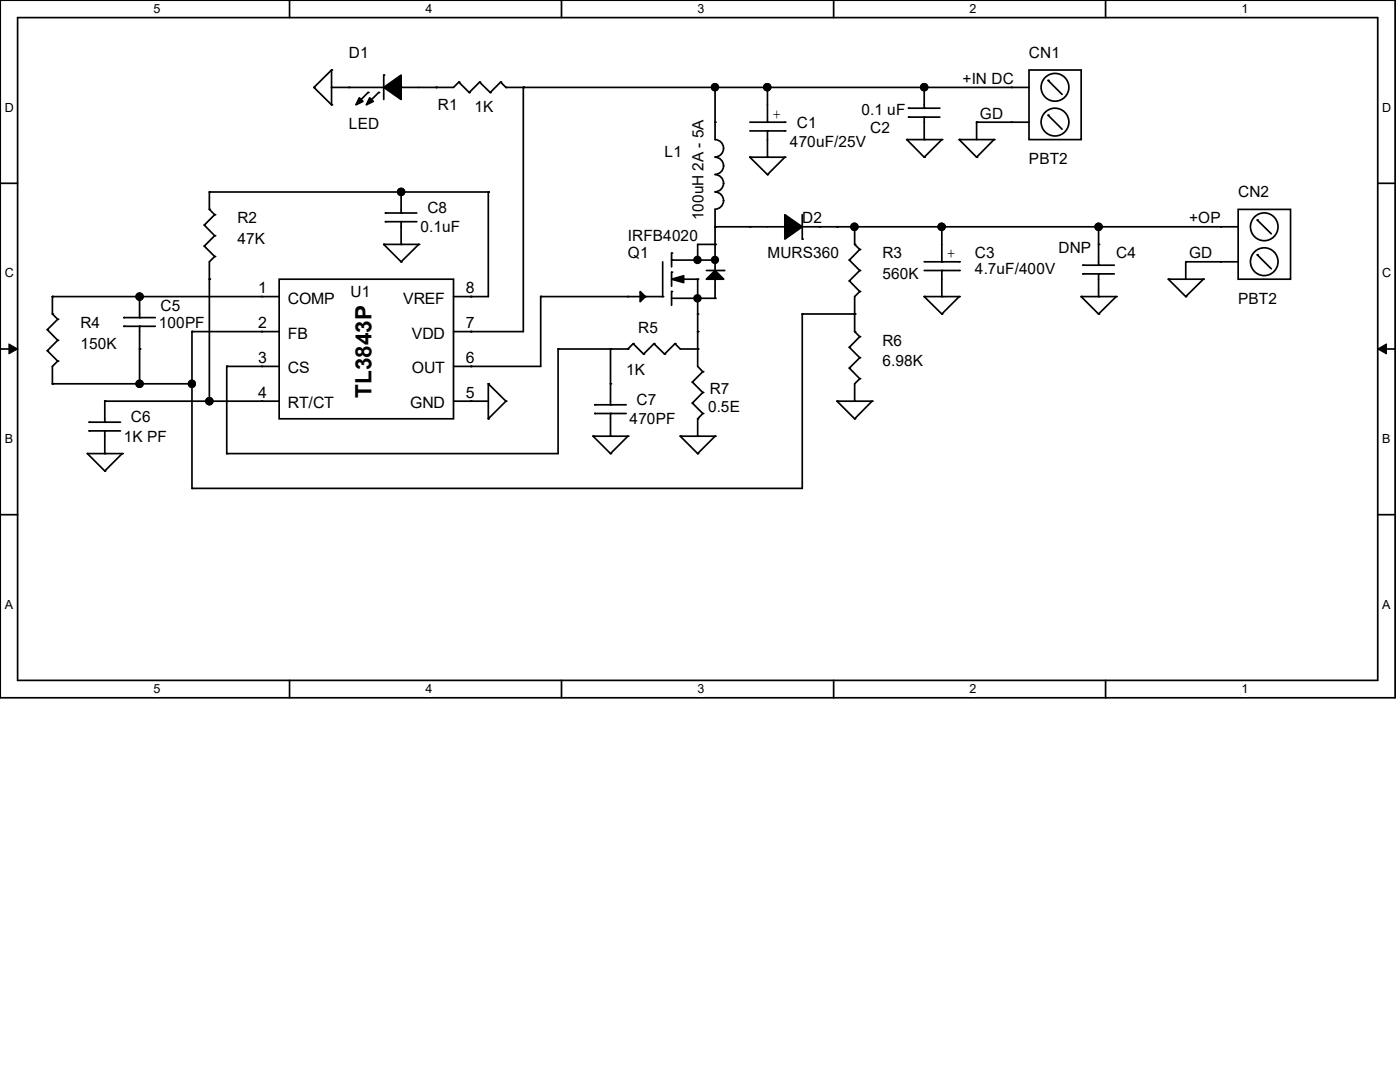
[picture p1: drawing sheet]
<svg xmlns="http://www.w3.org/2000/svg" width="279mm" height="216mm" viewBox="0 0 279 216" stroke-linecap="round" stroke-linejoin="round" font-family="sans-serif">
<path d="M0 0h278.4v139.2h-278.4zM3.5 3.5h271.5v132.3h-271.5z" fill="none" stroke="#000" stroke-width=".34"/>
<g fill="#fff">
<path d="M30.6 .4h1.4v2.8h-1.4z"/>
<path d="M30.6 136.1h1.4v2.8h-1.4z"/>
</g>
<path d="M57.8 0v3.5M57.8 135.8v3.4" fill="none" stroke="#000" stroke-width=".34"/>
<g fill="#fff">
<path d="M84.9 .4h1.4v2.8h-1.4z"/>
<path d="M84.9 136.1h1.4v2.8h-1.4z"/>
</g>
<path d="M112.1 0v3.5M112.1 135.8v3.4" fill="none" stroke="#000" stroke-width=".34"/>
<g fill="#fff">
<path d="M139.2 .4h1.3v2.8h-1.3z"/>
<path d="M139.2 136.1h1.3v2.8h-1.3z"/>
</g>
<path d="M166.4 0v3.5M166.4 135.8v3.4" fill="none" stroke="#000" stroke-width=".34"/>
<g fill="#fff">
<path d="M193.5 .4h1.4v2.8h-1.4z"/>
<path d="M193.5 136.1h1.4v2.8h-1.4z"/>
</g>
<path d="M220.6 0v3.5M220.6 135.8v3.4" fill="none" stroke="#000" stroke-width=".34"/>
<g fill="#fff">
<path d="M247.8 .4h1.3v2.8h-1.3z"/>
<path d="M247.8 136.1h1.3v2.8h-1.3z"/>
<path d="M.9 20h1.8v2.8h-1.8z"/>
<path d="M275.8 20h1.8v2.8h-1.8z"/>
<path d="M.9 53.1h1.8v2.8h-1.8z"/>
<path d="M275.8 53.1h1.8v2.8h-1.8z"/>
</g>
<path d="M0 36.6h3.5M275 36.6h3.4" fill="none" stroke="#000" stroke-width=".34"/>
<g fill="#fff">
<path d="M.9 86.1h1.7v2.8h-1.7z"/>
<path d="M275.8 86.1h1.7v2.8h-1.7z"/>
</g>
<path d="M0 69.6h3.5M275 69.6h3.4" fill="none" stroke="#000" stroke-width=".34"/>
<path d="M1.8 68.6l1.7 1-1.7 1zM275 69.6l1.7-1v2z" fill="#000" stroke="#000" stroke-width=".2"/>
<g fill="#fff">
<path d="M.9 119.2h1.7v2.8h-1.7z"/>
<path d="M275.8 119.2h1.7v2.8h-1.7z"/>
</g>
<g fill="none" stroke="#000" stroke-width=".34">
<path d="M62.7 17.4l3.5-3.4v6.9zM66.2 17.4h10.4M73.4 18.5l-2 2.1M75.6 18.5l-2.2 2.1M76.6 15v4.9M80.1 17.4h10.4l1.1-1 2 2.1 2.1-2.1 2.1 2.1 2.1-2.1 1.1 1h104.4M104.4 17.4v48.8h-13.9M142.7 17.4v10.5a1.74 1.74 0 0 1 1.7 1.7 1.74 1.74 0 0 1-1.7 1.7M153.2 17.4v7M184.4 17.4v4.2M205.4 14h10.4v13.9h-10.4zM209.2 16l2.8 2.8"/>
<path d="M80.1 38.3v4.2M142.7 31.4a1.71 1.71 0 0 1 1.7 1.7 1.71 1.71 0 0 1-1.7 1.7M142.7 34.8a1.71 1.71 0 0 1 1.7 1.8 1.71 1.71 0 0 1-1.7 1.7M142.7 38.3a1.71 1.71 0 0 1 1.7 1.8v-.1a1.71 1.71 0 0 1-1.7 1.7v12.3M149.6 24.4h7M149.6 31.4h7l-3.4 3.4zM149.6 26.1h7M153.2 26.1v5.3M181 27.9h7l-3.6 3.5zM181.3 23.4h6.3M181.3 21.6h6.3M184.4 23.4v4.5"/>
<path d="M191.4 27.9h7l-3.5 3.5zM205.4 24.4h-10.5v3.5M209.2 23l2.8 2.8M27.9 59.2v4.2M55.7 55.7h34.8v27.9h-34.8zM55.7 59.2h-45.2v3.5l1 1-2.1 2.1 2.1 2.1-2.1 2.1 2.1 2.1-1 1v3.5h27.8M76.6 48.8h7l-3.5 3.4zM76.9 44.2h6.3M76.9 42.5h6.3M80.1 44.2v4.6M90.5 59.2h7v-20.9h-55.7v3.5l1 1-2 2.1 2 2.1-2 2.1 2 2.1-1 1v27.9M132.2 52.2v7h-24.3v13.9h-17.4"/>
<path d="M134 50.5v2.8M134 54.3v2.8M134 58.2v2.7M134 51.9h8.7M135.8 55.7h3.4v17.4l1.1 1.1-2.1 2 2.1 2.1-2.1 2.1 2.1 2.1-1.1 1.1v3.4M141 54h3.4M142.7 45.3h13.9M142.7 48.8h-3.5v3.1M142.7 55.7v3.8h-8.7M160.1 45.3h87M160.1 42.8v4.9M170.6 45.3v3.5l1 1-2.1 2.1 2.1 2.1-2.1 2 2.1 2.2-1 1v7l1 1-2.1 2.1 2.1 2.1-2.1 2 2.1 2.2-1 1v3.5"/>
<path d="M184.4 59.2h7l-3.4 3.5zM184.4 52.2h7M184.4 54h7M188 45.3v6.9M188 54v5.2M215.8 59.2h7l-3.6 3.5zM216.1 54.7h6.3M216.1 52.9h6.3M219.2 45.3v7.6M219.2 54.7v4.5M233.2 55.7h7l-3.6 3.5zM247.1 41.8h10.5v13.9h-10.5z"/>
<path d="M247.1 52.2h-10.5v3.5M250.9 50.8l2.8 2.8M250.9 43.9l2.8 2.8M24.7 65.1h6.3M24.7 63.4h6.3M27.9 65.1v11.5M97.5 76.6l3.5 3.5-3.5 3.5zM121.8 69.6v11.2M139.2 69.6h-3.4l-1.1-1-2.1 2.1-2.1-2.1-2.1 2.1-2-2.1-1.1 1h-13.9v20.9h-66.1v-17.4h10.4M170.6 62.7h-10.5v34.8h-121.8v-31.3h17.4M17.4 90.5h7l-3.5 3.5zM17.8 86h6.2"/>
<path d="M17.8 84.2h6.2M20.9 86v4.5M55.7 80.1h-34.8v4.1M90.5 80.1h7M118.4 87h6.9l-3.5 3.5zM118.7 82.5h6.3M118.7 80.8h6.3M121.8 82.5v4.5M135.8 87h6.9l-3.5 3.5zM167 80.1h7l-3.4 3.5zM0 102.7h3.5M275 102.7h3.4"/>
<circle cx="210.5" cy="17.4" r="2.77"/>
<circle cx="210.5" cy="24.4" r="2.77"/>
<circle cx="252.3" cy="52.2" r="2.76"/>
<circle cx="252.3" cy="45.3" r="2.76"/>
</g>
<g fill="#000">
<circle cx="62.7" cy="17.4" r=".17"/>
<circle cx="66.2" cy="17.4" r=".17"/>
<circle cx="66.2" cy="14" r=".17"/>
<circle cx="69.6" cy="17.4" r=".17"/>
<circle cx="73.4" cy="18.5" r=".17"/>
<circle cx="75.6" cy="18.5" r=".17"/>
<circle cx="76.6" cy="15" r=".17"/>
<circle cx="80.1" cy="17.4" r=".17"/>
<circle cx="87" cy="17.4" r=".17"/>
<circle cx="91.6" cy="16.4" r=".17"/>
<circle cx="93.6" cy="18.5" r=".17"/>
<circle cx="95.7" cy="16.4" r=".17"/>
<circle cx="97.8" cy="18.5" r=".17"/>
<circle cx="99.9" cy="16.4" r=".17"/>
<circle cx="101" cy="17.4" r=".17"/>
<circle cx="104.4" cy="17.4" r=".17"/>
<circle cx="142.7" cy="17.4" r=".17"/>
<circle cx="153.2" cy="17.4" r=".17"/>
<circle cx="184.4" cy="17.4" r=".17"/>
<circle cx="201.8" cy="17.4" r=".17"/>
<circle cx="209.2" cy="16" r=".17"/>
<circle cx="41.8" cy="38.3" r=".17"/>
<circle cx="66.2" cy="20.9" r=".17"/>
<circle cx="80.1" cy="38.3" r=".17"/>
<circle cx="97.5" cy="38.3" r=".17"/>
<circle cx="142.7" cy="24.4" r=".17"/>
<circle cx="149.6" cy="31.4" r=".17"/>
<circle cx="153.2" cy="34.8" r=".17"/>
<circle cx="153.2" cy="26.1" r=".17"/>
<circle cx="153.2" cy="24.4" r=".17"/>
<circle cx="153.2" cy="31.4" r=".17"/>
<circle cx="156.6" cy="31.4" r=".17"/>
<circle cx="156.6" cy="26.1" r=".17"/>
<circle cx="156.6" cy="24.4" r=".17"/>
<circle cx="181" cy="27.9" r=".17"/>
<circle cx="181.3" cy="21.6" r=".17"/>
<circle cx="181.3" cy="23.4" r=".17"/>
<circle cx="184.4" cy="31.4" r=".17"/>
<circle cx="184.4" cy="21.6" r=".17"/>
<circle cx="184.4" cy="27.9" r=".17"/>
<circle cx="184.4" cy="23.4" r=".17"/>
<circle cx="188" cy="27.9" r=".17"/>
<circle cx="191.4" cy="27.9" r=".17"/>
<circle cx="194.9" cy="24.4" r=".17"/>
<circle cx="194.9" cy="31.4" r=".17"/>
<circle cx="198.4" cy="27.9" r=".17"/>
<circle cx="201.8" cy="24.4" r=".17"/>
<circle cx="209.2" cy="23" r=".17"/>
<circle cx="10.5" cy="59.2" r=".17"/>
<circle cx="27.9" cy="59.2" r=".17"/>
<circle cx="40.8" cy="44.9" r=".17"/>
<circle cx="40.8" cy="49.1" r=".17"/>
<circle cx="41.8" cy="55.7" r=".17"/>
<circle cx="41.8" cy="41.8" r=".17"/>
<circle cx="42.8" cy="47" r=".17"/>
<circle cx="42.8" cy="42.8" r=".17"/>
<circle cx="42.8" cy="51.2" r=".17"/>
<circle cx="52.2" cy="59.2" r=".17"/>
<circle cx="76.6" cy="48.8" r=".17"/>
<circle cx="76.9" cy="42.5" r=".17"/>
<circle cx="76.9" cy="44.2" r=".17"/>
<circle cx="80.1" cy="48.8" r=".17"/>
<circle cx="80.1" cy="42.5" r=".17"/>
<circle cx="80.1" cy="44.2" r=".17"/>
<circle cx="80.1" cy="52.2" r=".17"/>
<circle cx="83.6" cy="48.8" r=".17"/>
<circle cx="94" cy="59.2" r=".17"/>
<circle cx="107.9" cy="59.2" r=".17"/>
<circle cx="125.3" cy="59.2" r=".17"/>
<circle cx="128.8" cy="59.2" r=".17"/>
<circle cx="132.2" cy="59.2" r=".17"/>
<circle cx="134" cy="51.9" r=".17"/>
<circle cx="134" cy="50.5" r=".17"/>
<circle cx="134" cy="54.3" r=".17"/>
<circle cx="134" cy="58.2" r=".17"/>
<circle cx="139.2" cy="51.9" r=".17"/>
<circle cx="139.2" cy="55.7" r=".17"/>
<circle cx="142.7" cy="55.7" r=".17"/>
<circle cx="142.7" cy="51.9" r=".17"/>
<circle cx="142.7" cy="48.8" r=".17"/>
<circle cx="142.7" cy="45.3" r=".17"/>
<circle cx="142.7" cy="59.5" r=".17"/>
<circle cx="144.4" cy="54" r=".17"/>
<circle cx="149.6" cy="45.3" r=".17"/>
<circle cx="156.6" cy="45.3" r=".17"/>
<circle cx="160.1" cy="47.7" r=".17"/>
<circle cx="163.6" cy="45.3" r=".17"/>
<circle cx="167" cy="45.3" r=".17"/>
<circle cx="169.5" cy="51.9" r=".17"/>
<circle cx="169.5" cy="56" r=".17"/>
<circle cx="170.6" cy="45.3" r=".17"/>
<circle cx="170.6" cy="48.8" r=".17"/>
<circle cx="171.6" cy="58.2" r=".17"/>
<circle cx="171.6" cy="54" r=".17"/>
<circle cx="171.6" cy="49.8" r=".17"/>
<circle cx="184.4" cy="59.2" r=".17"/>
<circle cx="188" cy="45.3" r=".17"/>
<circle cx="188" cy="52.2" r=".17"/>
<circle cx="188" cy="54" r=".17"/>
<circle cx="188" cy="59.2" r=".17"/>
<circle cx="191.4" cy="59.2" r=".17"/>
<circle cx="191.4" cy="52.2" r=".17"/>
<circle cx="191.4" cy="54" r=".17"/>
<circle cx="215.8" cy="59.2" r=".17"/>
<circle cx="216.1" cy="54.7" r=".17"/>
<circle cx="216.1" cy="52.9" r=".17"/>
<circle cx="219.2" cy="54.7" r=".17"/>
<circle cx="219.2" cy="45.3" r=".17"/>
<circle cx="219.2" cy="52.9" r=".17"/>
<circle cx="219.2" cy="48.8" r=".17"/>
<circle cx="219.2" cy="59.2" r=".17"/>
<circle cx="222.8" cy="59.2" r=".17"/>
<circle cx="233.2" cy="55.7" r=".17"/>
<circle cx="236.6" cy="59.2" r=".17"/>
<circle cx="236.6" cy="52.2" r=".17"/>
<circle cx="240.2" cy="55.7" r=".17"/>
<circle cx="243.6" cy="45.3" r=".17"/>
<circle cx="243.6" cy="52.2" r=".17"/>
<circle cx="250.9" cy="43.9" r=".17"/>
<circle cx="250.9" cy="50.8" r=".17"/>
<circle cx="9.4" cy="70" r=".17"/>
<circle cx="9.4" cy="65.8" r=".17"/>
<circle cx="10.5" cy="76.6" r=".17"/>
<circle cx="10.5" cy="62.7" r=".17"/>
<circle cx="11.5" cy="67.9" r=".17"/>
<circle cx="11.5" cy="63.7" r=".17"/>
<circle cx="11.5" cy="72.1" r=".17"/>
<circle cx="24.7" cy="65.1" r=".17"/>
<circle cx="24.7" cy="63.4" r=".17"/>
<circle cx="27.9" cy="76.6" r=".17"/>
<circle cx="27.9" cy="65.1" r=".17"/>
<circle cx="27.9" cy="69.6" r=".17"/>
<circle cx="27.9" cy="63.4" r=".17"/>
<circle cx="38.3" cy="76.6" r=".17"/>
<circle cx="38.3" cy="66.2" r=".17"/>
<circle cx="45.3" cy="73.1" r=".17"/>
<circle cx="52.2" cy="66.2" r=".17"/>
<circle cx="52.2" cy="73.1" r=".17"/>
<circle cx="94" cy="73.1" r=".17"/>
<circle cx="94" cy="66.2" r=".17"/>
<circle cx="97.5" cy="76.6" r=".17"/>
<circle cx="111.4" cy="69.6" r=".17"/>
<circle cx="121.8" cy="69.6" r=".17"/>
<circle cx="121.8" cy="76.6" r=".17"/>
<circle cx="125.3" cy="69.6" r=".17"/>
<circle cx="126.4" cy="68.6" r=".17"/>
<circle cx="128.4" cy="70.7" r=".17"/>
<circle cx="130.5" cy="68.6" r=".17"/>
<circle cx="132.6" cy="70.7" r=".17"/>
<circle cx="134.7" cy="68.6" r=".17"/>
<circle cx="138.2" cy="76.2" r=".17"/>
<circle cx="139.2" cy="69.6" r=".17"/>
<circle cx="139.2" cy="62.7" r=".17"/>
<circle cx="139.2" cy="66.2" r=".17"/>
<circle cx="140.3" cy="74.2" r=".17"/>
<circle cx="140.3" cy="78.3" r=".17"/>
<circle cx="160.1" cy="62.7" r=".17"/>
<circle cx="169.5" cy="69.3" r=".17"/>
<circle cx="169.5" cy="73.4" r=".17"/>
<circle cx="170.6" cy="66.2" r=".17"/>
<circle cx="170.6" cy="62.7" r=".17"/>
<circle cx="171.6" cy="75.6" r=".17"/>
<circle cx="171.6" cy="71.4" r=".17"/>
<circle cx="171.6" cy="67.2" r=".17"/>
<circle cx="188" cy="62.7" r=".17"/>
<circle cx="219.2" cy="62.7" r=".17"/>
<circle cx="17.4" cy="90.5" r=".17"/>
<circle cx="17.8" cy="84.2" r=".17"/>
<circle cx="17.8" cy="86" r=".17"/>
<circle cx="20.9" cy="94" r=".17"/>
<circle cx="20.9" cy="90.5" r=".17"/>
<circle cx="20.9" cy="80.1" r=".17"/>
<circle cx="20.9" cy="84.2" r=".17"/>
<circle cx="20.9" cy="86" r=".17"/>
<circle cx="24.4" cy="90.5" r=".17"/>
<circle cx="38.3" cy="97.5" r=".17"/>
<circle cx="41.8" cy="80.1" r=".17"/>
<circle cx="45.3" cy="90.5" r=".17"/>
<circle cx="52.2" cy="80.1" r=".17"/>
<circle cx="94" cy="80.1" r=".17"/>
<circle cx="97.5" cy="83.6" r=".17"/>
<circle cx="101" cy="80.1" r=".17"/>
<circle cx="118.4" cy="87" r=".17"/>
<circle cx="118.7" cy="80.8" r=".17"/>
<circle cx="118.7" cy="82.5" r=".17"/>
<circle cx="121.8" cy="80.8" r=".17"/>
<circle cx="121.8" cy="82.5" r=".17"/>
<circle cx="121.8" cy="87" r=".17"/>
<circle cx="121.8" cy="90.5" r=".17"/>
<circle cx="125.3" cy="87" r=".17"/>
<circle cx="135.8" cy="87" r=".17"/>
<circle cx="138.2" cy="80.4" r=".17"/>
<circle cx="139.2" cy="83.6" r=".17"/>
<circle cx="139.2" cy="90.5" r=".17"/>
<circle cx="139.2" cy="87" r=".17"/>
<circle cx="140.3" cy="82.5" r=".17"/>
<circle cx="142.7" cy="87" r=".17"/>
<circle cx="167" cy="80.1" r=".17"/>
<circle cx="170.6" cy="83.6" r=".17"/>
<circle cx="170.6" cy="80.1" r=".17"/>
<circle cx="174" cy="80.1" r=".17"/>
</g>
<g fill="#000" stroke="#000" stroke-width=".34">
<path d="M127.8 58.2l1 1-1 1zM134 55.7l2.4-.7v1.4zM142.7 54l1.7 1.7h-3.4z"/>
<path d="M76.6 17.4l3.5-2.4v4.9z" fill-rule="evenodd"/>
<path d="M71.7 19.5l.7 .7-1.4 .7z" fill-rule="evenodd"/>
<path d="M73.8 19.5l.7 .7-1.4 .7z" fill-rule="evenodd"/>
<path d="M156.6 42.8l3.5 2.5-3.5 2.4z" fill-rule="evenodd"/>
<circle cx="142.7" cy="17.4" r=".67"/>
<circle cx="153.1" cy="17.4" r=".68"/>
<circle cx="184.4" cy="17.4" r=".68"/>
<circle cx="80.1" cy="38.3" r=".68"/>
<circle cx="27.9" cy="59.2" r=".68"/>
<circle cx="139.2" cy="51.9" r=".68"/>
<circle cx="139.2" cy="59.5" r=".68"/>
<circle cx="142.7" cy="51.9" r=".67"/>
<circle cx="170.5" cy="45.3" r=".68"/>
<circle cx="187.9" cy="45.3" r=".68"/>
<circle cx="219.2" cy="45.3" r=".68"/>
<circle cx="27.9" cy="76.6" r=".68"/>
<circle cx="38.3" cy="76.6" r=".67"/>
<circle cx="41.8" cy="80.1" r=".68"/>
</g>
<text font-size="4.5" x="74.1" y="79.4" transform="rotate(-90 74.1 79.4)">TL3843P</text>
<g font-size="3.1">
<text x="69.6" y="11.5">D1</text>
<text x="205.4" y="11.5">CN1</text>
<text x="192.1" y="16.8">+IN DC</text>
<text x="87.4" y="22">R1</text>
<text x="94.7" y="22.3">1K</text>
<text x="154.2" y="23.7">+</text>
<text x="171.9" y="23">0.1 uF</text>
<text x="195.6" y="23.7">GD</text>
<text x="69.6" y="25.8">LED</text>
<text x="157.6" y="29.3">470uF/25V</text>
<text x="159" y="25.4">C1</text>
<text x="173.7" y="26.5">C2</text>
<text x="132.6" y="31.4">L1</text>
<text x="205.4" y="32.8">PBT2</text>
<text x="247.1" y="39.4">CN2</text>
<text x="47.4" y="44.6">R2</text>
<text x="83.9" y="46.3">0.1uF</text>
<text x="85.3" y="42.5">C8</text>
<text x="140.4" y="43.9" transform="rotate(-90 140.4 43.9)">100uH 2A - 5A</text>
<text x="160.1" y="44.6">D2</text>
<text x="237.3" y="44.6">+OP</text>
<text x="47.4" y="48.8">47K</text>
<text x="125.3" y="51.6">Q1</text>
<text x="125.3" y="48">IRFB4020</text>
<text x="153.2" y="51.6">MURS360</text>
<text x="176.1" y="51.6">R3</text>
<text x="189" y="51.6">+</text>
<text x="194.6" y="51.6">C3</text>
<text x="211.2" y="50.5">DNP</text>
<text x="222.8" y="51.6">C4</text>
<text x="237.3" y="51.6">GD</text>
<text x="51.5" y="58.5">1</text>
<text x="70" y="59.2">U1</text>
<text x="93" y="58.5">8</text>
<text x="176.1" y="55.7">560K</text>
<text x="194.6" y="54.7">4.7uF/400V</text>
<text x="16" y="65.4">R4</text>
<text x="31.7" y="65.4">100PF</text>
<text x="32" y="62">C5</text>
<text x="51.5" y="65.4">2</text>
<text x="57.4" y="60.6">COMP</text>
<text x="80.5" y="60.6">VREF</text>
<text x="93" y="65.4">7</text>
<text x="247.1" y="60.6">PBT2</text>
<text x="16" y="69.6">150K</text>
<text x="57.4" y="67.6">FB</text>
<text x="82.2" y="67.6">VDD</text>
<text x="127.4" y="66.5">R5</text>
<text x="176.1" y="69">R6</text>
<text x="51.5" y="72.4">3</text>
<text x="57.4" y="74.5">CS</text>
<text x="82.2" y="74.5">OUT</text>
<text x="93" y="72.4">6</text>
<text x="125" y="74.8">1K</text>
<text x="176.1" y="73.1">6.98K</text>
<text x="51.5" y="79.3">4</text>
<text x="57.4" y="81.4">RT/CT</text>
<text x="81.8" y="81.4">GND</text>
<text x="93" y="79.3">5</text>
<text x="127" y="80.8">C7</text>
<text x="141.3" y="82.2">0.5E</text>
<text x="141.6" y="78.7">R7</text>
<text x="24.7" y="88.1">1K PF</text>
<text x="26.1" y="84.2">C6</text>
<text x="125.6" y="84.6">470PF</text>
</g>
<g font-size="2.5">
<text x="30.6" y="2.6">5</text>
<text x="84.9" y="2.6">4</text>
<text x="139.2" y="2.6">3</text>
<text x="193.5" y="2.6">2</text>
<text x="247.8" y="2.6">1</text>
<text x=".9" y="22.3">D</text>
<text x="275.8" y="22.3">D</text>
<text x=".9" y="55.3">C</text>
<text x="275.8" y="55.3">C</text>
<text x=".9" y="88.4">B</text>
<text x="275.8" y="88.4">B</text>
<text x=".9" y="121.5">A</text>
<text x="275.8" y="121.5">A</text>
<text x="30.6" y="138.3">5</text>
<text x="84.9" y="138.3">4</text>
<text x="139.2" y="138.3">3</text>
<text x="193.5" y="138.3">2</text>
<text x="247.8" y="138.3">1</text>
</g>
</svg>
